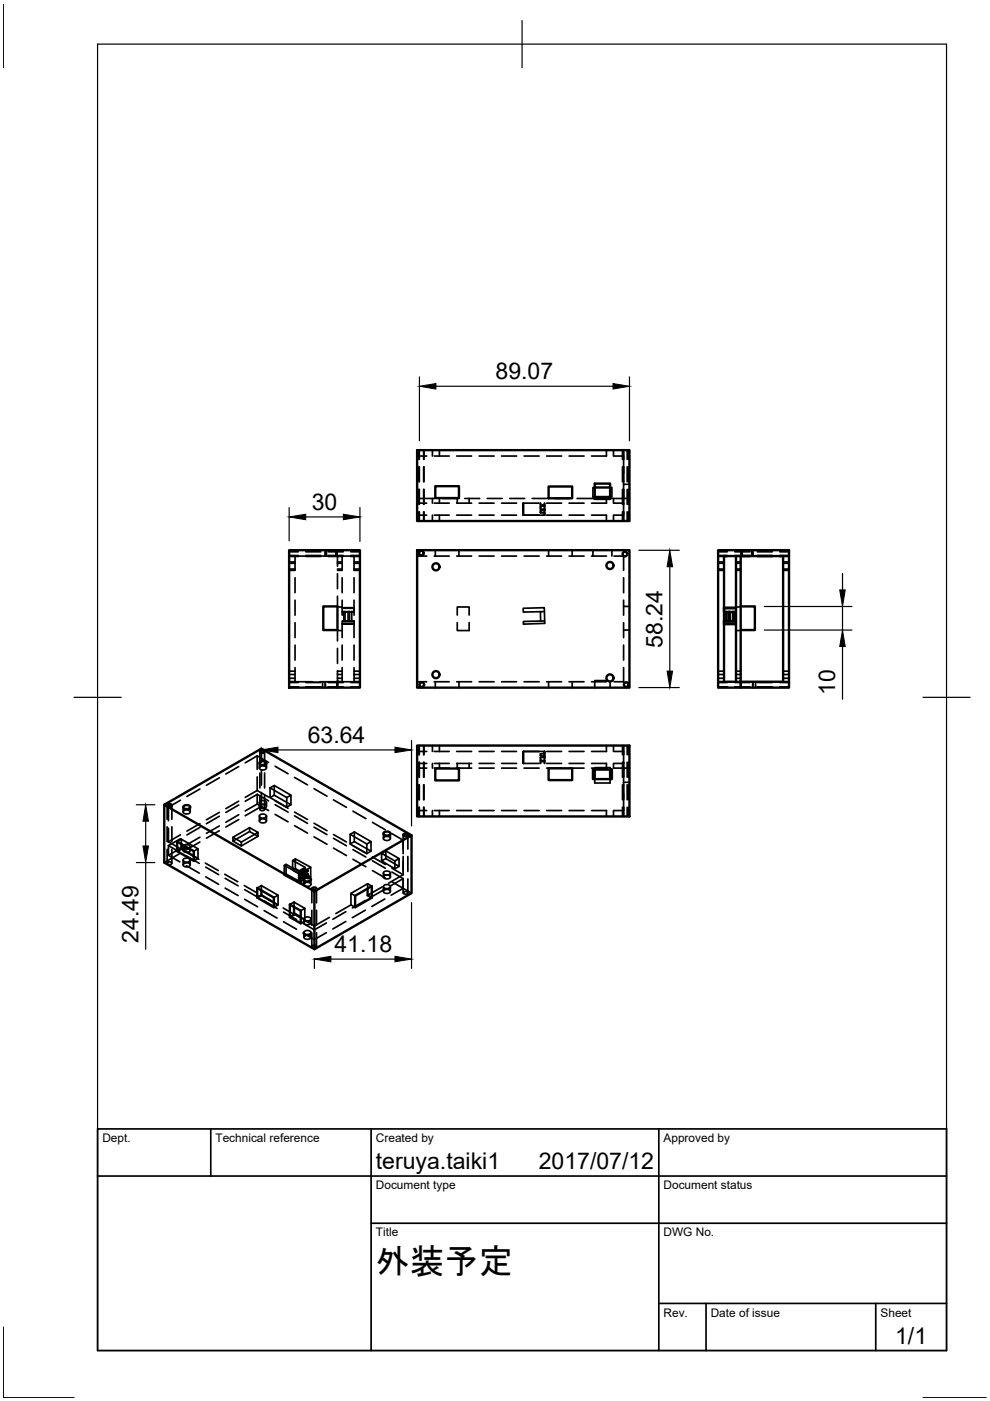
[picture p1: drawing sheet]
<svg xmlns="http://www.w3.org/2000/svg" width="210mm" height="297mm" viewBox="0 0 210 297" stroke-linecap="round" stroke-linejoin="round" font-family="sans-serif">
<g fill="none" stroke="#000" stroke-width=".36">
<path d="M88.4 96.7h2.1M88.8 95.4v2M88.8 99v3.2M88.9 95.4v2M88.9 99v3.2M89.8 95.4v2M89.8 99v3.2M89.9 95.4v2M89.9 99v3.2M91.7 95.4v1.3M92.1 96.7h3.1M93.2 95.4v1.3"/>
<path d="M96.8 96.7h3.2M101.6 96.7h3.2M106.3 96.7h3.2M111.1 96.7h3.2M115.9 96.7h3.2M120.7 96.7h3.1M128.6 95.4v1.3h-3.2M130.1 95.4v1.3M130.2 96.7h2v3.7M132 95.4v2M132 99v3.2M132.3 95.4v2"/>
<path d="M132.3 99v3.2M133 95.4v2M133 99v3.2M133.3 95.4v2M133.3 99v3.2M61.3 119.1h1.3M61.3 119.4h1.3M61.3 117h2M61.3 118h2M61.3 116.8h2M61.3 117.8h2M64.8 117h3.2"/>
<path d="M64.8 118h3.2M64.8 116.8h3.2M64.8 117.8h3.2M66.3 117.9h-3.7v3h-1.3M67.8 117.9h3.8v2.2M68.9 116.6v1.3M69 116.6v1.3M69.2 116.6v1.3M69.6 117h3.2M69.6 118h3.2M69.6 116.8h3.2M69.6 117.8h3.2"/>
<path d="M71.2 116.6v1.3M71.4 116.6v1.3M71.5 116.6v1.3M71.6 119.1h.9M71.6 119.4h.9M74.4 117h1.9M74.4 118h1.9M74.4 116.8h1.9M74.4 117.8h1.9M75.1 119.1h1.2M75.1 119.4h1.2M88.4 117.9h2.1"/>
<path d="M88.4 105.7h3.8M88.4 106.7h2.1M88.4 109.2h2.1M88.8 103.8v3.1M88.8 108.5v2M88.9 103.8v3.1M88.9 108.5v2M89.8 103.8v3.1M89.8 108.5v2M89.9 103.8v3.1M89.9 108.5v2M91.7 105.7v1"/>
<path d="M91.7 109.2v1.3M92.1 117.9h3.1M92.1 106.7h3.1M92.1 109.2h3.1M92.3 116.6v1.3M93.2 105.7v1M93.2 109.2v1.3M93.8 105.7h3.2v1M96.8 117.9h3.2M96.8 106.7h3.2M96.8 109.2h3.2M97.3 116.6v1.3"/>
<path d="M98.5 105.7h3.2M99.5 105.7v1M101.6 117.9h3.2M101.6 106.7h3.2M101.6 109.2h3.2M103.3 105.7h3.2M106.3 117.9h3.2M106.3 106.7h3.2M106.3 109.2h3.2M108.1 105.7h3.1M110.9 106.7v2.5zM111 106.7v2.5z"/>
<path d="M111.1 117.9h3.2M111.1 106.7h3.2M111.1 109.2h3.2M112.8 105.7h3.2M114.6 108.7h.9l-.1 .5M114.6 108.3v.4zM114.6 108h.9l-.1 .3h-.8M114.6 107.3v.7zM114.6 106.7v.4h.9l-.1 .2h-.8M115.4 106.7v2.5M115.5 106.7v2.5h-4.5M115.9 117.9h3.2"/>
<path d="M115.9 106.7h3.2M115.9 109.2h3.2M116.3 116.6v1.3M117.6 105.7h3.2M120.7 117.9h3.1M120.7 106.7h3.1M120.7 109.2h3.1M121.3 116.6v1.3M122.4 105.7h3.7M125.4 117.9h3.2M125.4 109.2h3.2v1.3M125.7 116.6v1.3"/>
<path d="M126.1 103.4h-.4v2h.4M128.6 105.7v1h-3.2M129.4 105.7h4.1M129.4 103.4h.3v2h-.3M129.7 116.6v1.3M130.1 105.7v1M130.1 109.2v1.3M130.2 106.7h2v2.5h-2M130.2 117.9h2v3M132 103.8v3.1M132 108.5v2M132.2 102v3.7"/>
<path d="M132.2 102.7h1.3M132.3 103.8v3.1M132.3 108.5v2M133 103.8v3.1M133 108.5v2M133.3 103.8v3.1M133.3 108.5v2M152.3 119.1h1.2M152.3 119.4h1.2M152.3 117h1.9M152.3 118h1.9M152.3 116.8h1.9"/>
<path d="M152.3 117.8h1.9M155.8 117h3.2M155.8 118h3.2M155.8 116.8h3.2M155.8 117.8h3.2M156 119.1h1M156 119.4h1M157.1 116.6v1.3M157.4 116.6v1.3M159.4 116.6v1.3M159.6 116.6v1.3M160.6 117h3.2"/>
<path d="M160.6 118h3.2M160.6 116.8h3.2M160.6 117.8h3.2M165.3 117h2M165.3 118h2M165.3 116.8h2M165.3 117.8h2M166 119.1h1.3M166 119.4h1.3M61.3 120.7h1.3M62.6 122.5v3.2M62.6 127.3v3.1"/>
<path d="M62.6 132v3.2M62.6 136.8v3.2M71.6 120.9h.9v-3h2.6v3h1.2M71.6 121.6v3.2M71.6 126.4v2.2M71.6 133.6v2.3M71.6 137.5v3.2M71.6 128.7h.9M71.6 133.7h.9M71.6 120.7h.9M72.5 128.8h2.6v.9h-.5v2h-.5M72.5 131.7h.4v-2h.3v2"/>
<path d="M72.5 129.7h.4M72.5 132.2h2.6M72.5 129h2.6M72.5 131.8h2.6M72.5 122.5v3.2M72.5 127.3v3.1M72.5 132v3.2M72.5 136.8v3.2M72.9 131.7h1.2M73.2 129.7h.6M73.8 131.7v-2h.3v2M74.1 129.7h.5"/>
<path d="M74.6 131.7h.5v.6h-2.6M75.1 129.7l-2.6 .1M75.1 122.5v3.2M75.1 127.3v3.1M75.1 132v3.2M75.1 136.8v3.2M75.1 120.7h1.2M97 132v1.7h2.5v-1.7M97 130.4v-1.7h2.5v1.7M114.6 129.7l-3.7 .1v-.8l4.5-.2 .1 3.4-4.5 .1v-.5l3.6-.1M115.4 129.7h-.8v2M115.5 131.7h-.9"/>
<path d="M132.2 128.6h1.3M132.2 133.6h1.3M132.2 122.5v3.2M132.2 127.3v3.1M132.2 132v3.2M132.2 136.8v3.2M152.3 120.7h1.2M152.3 120.9h1.2M153.5 132.2h2.5M153.5 129.7l.5 .1M154 129.7l.5 .1M154.5 129.7l.3 .1"/>
<path d="M154.8 129.7l.6 .1M155.4 129.7l.3 .1M155.7 129.7h.3M156 128.7h1M156 133.7h1M156 120.7h1M156 120.9h1M166 120.7h1.3M166 120.9h1.3M55.1 159.3v3M55.4 158.7v3M56.1 159.3v3"/>
<path d="M61.3 144.5h1.3M61.3 143h1.3M61.3 142.3h1.3M61.3 143.8h1.3M61.3 144.7h2M61.3 145.6h2M61.3 145.7h2M62.6 141.5v3h3.7M64.8 144.7h3.2M64.8 145.6h3.2M64.8 145.7h3.2M68.4 144.5v1.3"/>
<path d="M68.9 144.5v1.3M69 144.5v1.3M69.6 144.7h3.2M69.6 145.6h3.2M69.6 145.7h3.2M71.4 144.5v1.3M71.5 144.5v1.3M71.6 144.3v1.5M71.6 142.2v2.3h-3.8M71.6 144.5h.9M71.6 143h.9M71.6 142.3h.9"/>
<path d="M71.6 143.8h.9M72.5 141.5v3h2.6v-3M74.4 144.7h1.9M74.4 145.6h1.9M74.4 145.7h1.9M75.1 144.5h1.2M75.1 143h1.2M75.1 142.3h1.2M75.1 143.8h1.2M88.4 144.5h2.1M88.4 159.3h2.1M88.8 158.1v1.9"/>
<path d="M88.9 158.1v1.9M89.8 158.1v1.9M89.9 158.1v1.9M91.7 158.1v1.2M92.1 144.5h3.1M92.1 159.3h3.1M92.3 144.5v1.3M93.2 158.1v1.2M96.8 144.5h3.2M96.8 159.3h3.2M97.3 144.5v1.3M101.6 144.5h3.2"/>
<path d="M101.6 159.3h3.2M106.3 144.5h3.2M106.3 159.3h3.2M110.9 159.3v2.6v-2.6h4.5M111 159.3v2.6v-2.6M111.1 144.5h3.2M111.1 159.3h3.2M115.4 159.8v-.5v2.6M115.5 159.8h-.9v.5h.9l-.1 .3h-.8v.6h.9l-.1 .3h-.8v.4M115.5 159.8l-.1-.5 .1 2.6M115.9 144.5h3.2M115.9 159.3h3.2"/>
<path d="M116.3 144.5v1.3M120.7 144.5h3.1M120.7 159.3h3.1M121.3 144.5v1.3M125.4 144.5h3.2M128.6 158.1v1.2h-3.2M128.8 144.3h-2.7v1.5M129.4 144.5v1.3M130.1 158.1v1.2M130.2 159.3h2v2.6h-2M132 158.1v1.9M132.2 141.5v3h-2"/>
<path d="M132.3 158.1v1.9M133 158.1v1.9M133.3 158.1v1.9M152.3 144.5h1.2M152.3 143h1.2M152.3 142.3h1.2M152.3 143.8h1.2M152.3 144.7h1.9M152.3 145.6h1.9M152.3 145.7h1.9M155.8 144.7h3.2M155.8 145.6h3.2"/>
<path d="M155.8 145.7h3.2M156 144.5h1M156 143h1M156 142.3h1M156 143.8h1M157 144.3l-.1 1.5M157.1 144.5v1.3M159.6 144.5v1.3M160.2 144.5v1.3M160.6 144.7h3.2M160.6 145.6h3.2M160.6 145.7h3.2"/>
<path d="M165.3 144.7h2M165.3 145.6h2M165.3 145.7h2M166 144.5h1.3M166 143h1.3M166 142.3h1.3M166 143.8h1.3M35.4 170.8v2.9M35.4 175.3v3.2M35.7 179.3v2l2.4 1.4M35.7 178.5l2.3 1.3M35.7 179.3l2.4 1.4"/>
<path d="M35.7 175.6v2.9M36.4 170.8v2.9M36.4 175.3v3.2M38.3 177l-2.6 1.5M38.3 177.8l-2.6 1.5M38.3 169.7l-2.6 1.4v2.9M38.3 179.9l-2.6 1.4M38.4 177.9l3.6 2.1-.9 .5M38.4 177.9v1M38.4 177.9l-.8 .5M38.8 171.1v1M38.8 179.5v.8"/>
<path d="M39 179.2l.6-.2a.48 .48 0 0 1 .5 .2 .48 .48 0 0 1 .1 .5l-.2 .1M39 171.9l.7-.2a.46 .46 0 0 1 .6 .5 .46 .46 0 0 1-.6 .4h-.2a.46 .46 0 0 1-.5-.1 .46 .46 0 0 1 0-.6zM39.3 179.9a.45 .45 0 0 0-.5 .5 .45 .45 0 0 0 .7 .3h.2a.45 .45 0 0 0 .6-.3 .45 .45 0 0 0-.5-.5M40.3 171.1v1M40.3 179.5v.8M42 180v2M42.4 174.6l-2.8 1.6M42.4 175.4l-2.8 1.6M42.4 167.3l-2.8 1.6M42.4 177.5l-2.8 1.6M42.4 178.5l-2.8 1.6M46.5 172.2l-2.7 1.6"/>
<path d="M46.5 173.1l-2.7 1.5M46.5 164.9l-2.7 1.6M46.5 175.1l-2.7 1.6M46.5 176.1l-2.7 1.6M49.4 177.5l3.5-2 1.8 1-3.5 2zM49.4 178.3l1.8 1.1v-.9M50.6 169.9l-2.7 1.6M50.6 170.7l-2.7 1.6M50.6 162.5l-2.7 1.6M50.6 172.7l-2.7 1.6M50.6 173.8l-2.7 1.5M52.9 175.5v.8l1.8 1v-.8"/>
<path d="M52.9 176.3l-3.5 2v-.8M54.5 168.4v2.1l2.4 1.4M54.5 167.6l2.4 1.4M54.5 167.6l-2.5 1.5M54.5 168.4l-2.5 1.5M54.5 168.4l2.4 1.4M54.5 160.3l2.4 1.3M54.5 160.3v2.8M54.5 164.7v2.9M54.5 160.3l-2.5 1.4M54.5 170.5l-2.5 1.4M54.7 177.3l-3.5 2.1"/>
<path d="M55 161.8v1M55 170.2v.8M55 173v1.1M55 170a.86 .86 0 0 1 1.5 .2 .86 .86 0 0 1-1.5-.1zM55 172.9a.86 .86 0 0 1 1.5 .2 .81 .81 0 0 1-.8 .4 .81 .81 0 0 1-.7-.6zM55.1 162.6a.8 .8 0 0 1 .8-.2 .8 .8 0 0 1 .6 .5 .85 .85 0 0 1-1.5-.2zM55.1 163.9v3.2M55.1 168.7v2.9M55.1 173.8l.8-.2a.47 .47 0 0 1 .6 .5 .47 .47 0 0 1-.7 .4h-.3a.4 .4 0 0 1-.4-.2 .4 .4 0 0 1 0-.5zM55.1 170.7l.6-.2a.49 .49 0 0 1 .6 .1 .49 .49 0 0 1 .1 .6l-.9 .2a.41 .41 0 0 1-.4-.2 .41 .41 0 0 1 0-.5zM55.2 171.4a.45 .45 0 0 1 .5-.1 .45 .45 0 0 1 .3 .5 .45 .45 0 0 1-.6 .1 .45 .45 0 0 1-.2-.5zM55.4 163.3v3.2"/>
<path d="M55.4 168v3l-3.4 2M56.1 163.9v3.2M56.1 168.7v2.9M56.5 161.8v1M56.5 170.2v.8M56.5 173v1.1M57.3 167l.9-.5v2.1l-.9 .5zM57.3 167l3.5 2.1M58.2 166.5l3.5 2.1-.9 .5M58.2 168.6l3.5 2M58.3 169.8l2.8 1.6M58.3 170.6l2.8 1.6"/>
<path d="M58.3 172.7l2.8 1.5M58.3 162.5l2.8 1.5M60.8 169.1v2M61.7 168.6v2l-.9 .5-3.5-2M62.4 172.2l2.8 1.6M62.4 173l2.8 1.6M62.4 175l2.8 1.6M62.4 164.8l2.8 1.6M66.6 174.5l2.7 1.6M66.6 175.4l2.7 1.6M66.6 177.4l2.7 1.6M66.6 167.2l2.7 1.6"/>
<path d="M70.7 176.9l2.8 1.6M70.7 177.7l2.8 1.6M70.7 179.8l2.8 1.6M70.7 169.6l2.8 1.6M74.2 176.9l.9-.5 3.6 2-.9 .5zM74.2 176.9v2l.9-.5 3.6 2.1M74.2 178.9l3.6 2.1M74.8 179.3l2.8 1.6M74.8 172l2.8 1.6M75.1 176.4v2M77.8 178.9v2.1M78.7 178.4v2.1l-.9 .5"/>
<path d="M79 174.3l2.7 1.6M81.3 176.7v1.1M81.3 177.6a.81 .81 0 0 1 .8-.3 .81 .81 0 0 1 .6 .6 .86 .86 0 0 1-1.4-.2zM82.8 176.7v1.1M83.1 176.7l2.4 1.4M85.5 177v4M86.5 177v3M88.4 162.9h2.1M88.4 161.9h2.1M88.4 171.9h2.1M88.8 161.6v3.2M88.8 166.4v3.2"/>
<path d="M88.8 171.2v1.9M88.9 161.6v3.2M88.9 166.4v3.2M88.9 171.2v1.9M89.8 161.6v3.2M89.8 166.4v3.2M89.8 171.2v1.9M89.9 161.6v3.2M89.9 166.4v3.2M89.9 171.2v1.9M91.7 161.9v1M91.7 171.9v1.2"/>
<path d="M92.1 162.9h3.1M92.1 161.9h3.1M92.1 171.9h3.1M93.2 161.9v1M93.2 171.9v1.2M96.8 162.9h3.2M96.8 161.9h3.2M96.8 171.9h3.2M97 161.9v1M99.5 161.9v1M101.6 162.9h3.2M101.6 161.9h3.2"/>
<path d="M101.6 171.9h3.2M106.3 162.9h3.2M106.3 161.9h3.2M106.3 171.9h3.2M111.1 162.9h3.2M111.1 161.9h3.2M111.1 171.9h3.2M115.9 162.9h3.2M115.9 161.9h3.2M115.9 171.9h3.2M120.7 162.9h3.1M120.7 161.9h3.1"/>
<path d="M120.7 171.9h3.1M125.4 161.9h3.2v1h-3.2M125.4 171.9h3.2v1.2M126.1 165.2v.8h3.3v-.8M128.8 162.9l-2.7-.1v.4M128.8 162.8h.6v.4M130.1 161.9v1M130.1 171.9v1.2M130.2 162.9h3.3M132 161.6v3.2M132 166.4v3.2M132 171.2v1.9"/>
<path d="M132.2 162.9v3.7M132.2 168.1v3.8h-2M132.2 165.9h1.3M132.3 161.6v3.2M132.3 166.4v3.2M132.3 171.2v1.9M133 161.6v3.2M133 166.4v3.2M133 171.2v1.9M133.3 161.6v3.2M133.3 166.4v3.2M133.3 171.2v1.9"/>
<path d="M35.4 180.1v2.9M35.5 182.9a.45 .45 0 0 1 .5-.2 .45 .45 0 0 1 .3 .5l-.6 .1-.2-.2zM36.4 180.1v2.9M38.3 180.9l-3.5 2M38.8 182.4v1M38.9 182.1l.9-.2a.44 .44 0 0 1 .5 .5 .44 .44 0 0 1-.6 .4h-.2a.46 .46 0 0 1-.5-.2 .46 .46 0 0 1-.1-.5zM39 183.1l.7-.2a.47 .47 0 0 1 .6 .5 .47 .47 0 0 1-.6 .4h-.3a.4 .4 0 0 1-.5-.2 .4 .4 0 0 1 .1-.5zM39.4 180.6l2.7 1.6M39.5 181.5l2.8 1.5M39.5 183.5l2.8 1.6M40.3 182.4v1M41.1 181.5l.9 .5"/>
<path d="M42 182l-.9 .5M43.5 183l2.8 1.6M43.6 183.9l2.8 1.5M43.6 185.9l2.8 1.6M47.7 185.4l2.7 1.5M47.7 186.2l2.8 1.6M47.7 188.3l2.8 1.6M51.8 187.7l2.7 1.6M51.9 188.6l2.7 1.6M51.9 190.7l2.7 1.6M55.4 187.8l3.6 2-.9 .5M55.4 187.8l-.9 .5"/>
<path d="M55.4 187.8v1M55.9 190.1l2.8 1.6M56 191l2.7 1.6M56 193.1l2.7 1.5M58.1 191.3l.9 .6M59 189.8v2.1l-.9 .5M60 192.5l2.3 1.3M60.1 193.4l2.8 1.6M60.1 195.4l2.8 1.6M60.3 185.5l.3-.2 3.3 1.8-.3 .2zM60.3 183.5l3.3 1.8M60.6 183.3l-.3 .2v2"/>
<path d="M62 182.4l.6-.3v2.1l3.3 1.7M62 184.5l3.3 1.8M62.3 191.3l2.3 1.3-.8 .5M62.3 191.3v1M62.3 191.3l-.8 .5M62.6 182.1l3.3 1.8M63.3 186.4l1.4-.9 .6 .4-1.4 .8zM63.3 185.8l1.4-.9 .6 .4-1.4 .8zM63.3 185l1.4-.8 .6 .3-1.4 .9zM63.3 184.7l-2.7-1.4v2M63.8 194.5l.6 .3M63.8 194.5l.6 .4"/>
<path d="M63.9 185.4v.2M63.9 186.1v.2M63.9 186.7v.4M64.4 194.8l.3 .4M64.4 194.8a.83 .83 0 0 1 .8-.4 .83 .83 0 0 1 .7 .5l-.6 .4-.6-.1M64.4 186.5v1M64.4 194.8v.8M64.4 197.7v1M64.5 197.6a.84 .84 0 0 1 1.4 .2 .8 .8 0 0 1-.8 .4 .8 .8 0 0 1-.6-.6zM64.5 187.3a.82 .82 0 0 1 1.4 .3 .85 .85 0 0 1-1.5-.2zM64.5 198.6a.82 .82 0 0 1 1.4 .3 .86 .86 0 0 1-1.5-.3zM64.5 195.5a.81 .81 0 0 1 .8-.3 .81 .81 0 0 1 .6 .6 .86 .86 0 0 1-1.5-.2z"/>
<path d="M64.6 192.6l.1 2.6M64.7 195.2l-.9 .6M64.7 185.5v-.3l-1.4 .8v.4M64.7 185.2l.6 .3-1.4 .8-.6-.3M64.7 184.9v-.5l-1.4 .8v.6M64.7 184.4l.6 .3-1.4 .9-.6-.4M64.7 184.2v-.3l-1.4 .8v.3M64.7 183.9l-2.7-1.5v2.1l.6-.3M65.3 185.9v.4l.6-.4v-2l-2.3 1.4v2M65.3 184.5v.2M65.3 185.3v.2M65.9 186.5v1"/>
<path d="M65.9 194.8v.8M65.9 197.7v1M66.1 188.4v3M66.1 193v3.2M66.1 197.8v2.9M67.1 188.4v3M67.1 193v3.2M67.1 197.8v2.9M69.2 195.7l-2.5 1.4-2.5-1.3M69.2 197.7l-2.5 1.5-2.5-1.4M69.8 194.5l-3.1 1.8-2.1-1.1M73.3 193.3l-2.7 1.6"/>
<path d="M73.3 195.4l-2.7 1.6M74.4 191.9l-3.2 1.8M74.4 191.9l.9 .5M74.8 180.1l2.8 1.6M74.8 182.2l2.8 1.6M75.3 189.9l-.9-.5v2.5M77.5 190.9l-2.8 1.6M77.5 193l-2.8 1.6M77.9 187.4v1M78.8 187.9l-.9-.5-3.5 2M79 181.7l2.7 1.6M79 182.5l2.7 1.6"/>
<path d="M79 184.6l2.7 1.6M80.9 180.9v1.6l.9-.5v-1.6l-.9 .5 2.8 1.6M81 188l-3.1 1.8M81.3 185.1v.8M81.3 188v1M81.3 188.8a.82 .82 0 0 1 1.4 .3 .85 .85 0 0 1-1.4-.2zM81.3 185.8a.8 .8 0 0 1 .8-.3 .8 .8 0 0 1 .6 .6 .86 .86 0 0 1-1.4-.3zM81.4 184.9l.7-.2a.46 .46 0 0 1 .7 .3 .46 .46 0 0 1-.6 .5h-.4a.4 .4 0 0 1-.4-.2 .4 .4 0 0 1 0-.4zM81.4 187.8l.7-.3a.48 .48 0 0 1 .7 .5 .48 .48 0 0 1-.8 .4 .51 .51 0 0 1-.5-.1 .51 .51 0 0 1-.1-.5zM81.6 188.5l-2.8 1.6M81.6 190.6l-2.8 1.6M81.8 180.4l2.8 1.6-.9 .5v1.7"/>
<path d="M81.8 182l2.8 1.7M82.8 185.1v.8M82.8 188v1M83.1 184.1l2.4 1.4M83.1 184.9l2.4 1.4M83.1 186.9l2.4 1.4M84.6 182v1.7l-.9 .5-2.8-1.7M85.5 185.5l-3.1 1.7M85.5 181.6v3.9M85.5 186.3v3M85.5 186.3l-2.6 1.4M85.5 188.3l-2.6 1.5"/>
<path d="M85.5 188.3l1.8 1.1M85.5 189.2a.48 .48 0 0 1 .6-.2 .48 .48 0 0 1 .3 .4 .51 .51 0 0 1-.5 .2 .51 .51 0 0 1-.4-.4zM86.5 181.6v3.2M86.5 186.4v2.9M66.2 200.5a.49 .49 0 0 1 .5-.1 .49 .49 0 0 1 .4 .5 .52 .52 0 0 1-.6 .1 .52 .52 0 0 1-.3-.4z"/>
</g>
<g fill="none" stroke="#000" stroke-width=".51">
<path d="M88.4 95.4h45.1v15.1h-45.1zM61.3 116.6h15v29.2h-15zM88.4 116.6h45.1v29.2h-45.1zM92.3 103.1h5v2.5h-5zM116.3 103.1h5v2.5h-5zM126.1 105.7l2.7 .1M126.1 102.5h3.3v3.3h-3.3zM126.1 103.4h3.3M126.1 105.4h3.3M128.8 105.7h.6M152.3 116.6h15v29.2h-15zM153.5 117.9h2.5v26.6h-2.5z"/>
<path d="M157 117.9h9v26.6h-9zM68.5 128.6h3.1v5h-3.1zM153.5 129v.8h2.5M153.5 131.8h2.5M154 131.7h-.5v.6h2.5M154 129.8v1.9M154.5 129.8v1.9h-.5M154.5 131.7h.3M154.8 129.8v1.9M155.4 129.8v1.9h-.6M155.4 131.7h.6M155.7 129.8v1.9"/>
<path d="M156 128.8h-2.5v.2h2.5M157 128.6h3v5h-3M55.2 159.1h.5l.4 .3-.6 .2-.4-.2zM88.4 158.1h45.1v15h-45.1zM34.8 170.6l20.6-11.9 31.9 18.4M35.6 170.6l.5-.1 .3 .3-.6 .2-.3-.2zM38.4 180l-.8 .5v-2.1l3.5 2.1v2l-3.5-2M38.4 178.9v1.1M38.4 180l2.7 1.5M39 179.2l-.1 .2a.82 .82 0 0 0 1.1 .4M39.1 170.8l.5-.1a.58 .58 0 0 1 .7 .5l-.7 .4a.58 .58 0 0 1-.7-.6zM39.3 179.9h.5"/>
<path d="M55.2 161.5l.5-.1a.58 .58 0 0 1 .8 .5l-.8 .3a.58 .58 0 0 1-.7-.5zM81.5 176.4l.5-.1a.58 .58 0 0 1 .8 .5l-.8 .4a.58 .58 0 0 1-.7-.6zM85.6 176.8h.5l.4 .3-.7 .2-.3-.2zM92.3 162.9h5v2.6h-5zM116.3 162.9h5v2.5h-5zM125.7 163.2h4v2h-4zM126.1 163.2v2M129.4 163.2v2M55.4 189.8l-.9 .5v-2l3.6 2v2.1l-3.6-2.1M55.4 188.8v1M55.4 189.8l2.7 1.5M62.3 192.3v1.5h.2l-1 .6v-2.6l2.3 1.3v2.7l-2.3-1.4"/>
<path d="M62.5 193.7l1.3 .8M62.5 193.8l1.3 .7M64.7 186.2l.5-.2a.58 .58 0 0 1 .7 .6l-.7 .3a.58 .58 0 0 1-.7-.5zM66.3 188.2h.5l.3 .3-.6 .2-.4-.2zM66.7 189l20.6-11.9v12.3l-20.6 11.9zM66.7 189l-31.9-18.4v12.3l31.9 18.4M77.9 188.4v1.4l.9 .5-3.5 2.1v-2.5l3.5-2v2.4"/>
<circle cx="89.3" cy="117.3" r=".5"/>
<circle cx="129.3" cy="119.9" r=".75"/>
<circle cx="132.5" cy="117.5" r=".5"/>
<circle cx="92.4" cy="120.2" r=".75"/>
<circle cx="89.4" cy="145.2" r=".5"/>
<circle cx="92.4" cy="143" r=".75"/>
<circle cx="129.3" cy="143.7" r=".75"/>
<circle cx="132.8" cy="145.2" r=".5"/>
</g>
<!-- layer: Border -->
<path d="M.7 1v13.4M20.7 9.4h180v276.9h-180zM110.7 4.4v10M15.7 147.8h10M195.7 147.8h10M.7 281.3v15h15M195.7 296.3h13.4" fill="none" stroke="#000" stroke-width=".25"/>
<!-- layer: TitleBlock -->
<path d="M20.7 239.4h180v46.9h-180zM44.7 239.4v9.9M78.7 239.4v46.9M139.7 239.4v46.9M20.7 249.3h180M78.7 259.4h122M139.7 276.4h61M149.7 276.4v9.9M185.7 276.4v9.9" fill="none" stroke="#000" stroke-width=".36"/>
<!-- layer: Dimensions -->
<g fill="none" stroke="#000" stroke-width=".25">
<path d="M88.9 79.9v13.6M133.5 79.9v13.6M92.4 81.9h37.6M61.3 107.6v7.1M64.8 109.6h8M76.3 107.6v7.2M135.5 116.7h8.5M142 120.2v22.1M162 128.6h18.6M162 133.6h18.6M178.6 121.6v3.5M178.6 128.6v5"/>
<path d="M178.6 137.1v11.2M58.9 159h24.8M87.3 157v18.1M135.5 145.8h8.5M28.9 170.6h3.9M30.9 174.1v5.3M55.4 160.7v.3M28.9 182.9h3.9M30.9 182.9v18.4M87.3 191.4v13.9M66.7 203.2v2.1M70.2 203.3h13.5"/>
</g>
<g fill="#000" stroke="#000" stroke-width=".21">
<path d="M88.9 81.9l3.5-.6v1.2zM130 81.3l3.5 .6-3.5 .6zM61.3 109.6l3.5-.6v1.2zM72.8 109l3.5 .6-3.5 .6zM142 116.7l.6 3.5h-1.2zM178 125.1h1.2l-.6 3.5zM178.6 133.6l.6 3.5h-1.2zM55.4 159l3.5-.6v1.2zM83.7 158.4l3.6 .6-3.6 .6zM141.4 142.3h1.2l-.6 3.5zM30.9 170.6l.6 3.5h-1.2zM30.3 179.4h1.2l-.6 3.5z"/>
<path d="M66.7 203.3l3.5-.5v1.1zM83.7 202.8l3.6 .5-3.6 .6z"/>
</g>
<text font-size="7.3" x="79.7" y="269.9">外装予定モデル</text>
<g font-size="4.9">
<text x="105.1" y="80.3">89.07</text>
<text x="66.1" y="108.1">30</text>
<text x="140.5" y="137.3" transform="rotate(-90 140.5 137.3)">58.24</text>
<text x="177.1" y="147.3" transform="rotate(-90 177.1 147.3)">10</text>
<text x="65.2" y="157.4">63.64</text>
<text x="29.3" y="199.9" transform="rotate(-90 29.3 199.9)">24.49</text>
<text x="70.9" y="201.8">41.18</text>
<text x="79.7" y="247.8">teruya.taiki1</text>
<text x="114.2" y="247.8">2017/07/12</text>
<text x="189.8" y="285">1/1</text>
</g>
<g font-size="2.5">
<text x="21.7" y="242.1">Dept.</text>
<text x="45.7" y="242.1">Technical reference</text>
<text x="79.7" y="242.1">Created by</text>
<text x="140.7" y="242.1">Approved by</text>
<text x="79.7" y="252.1">Document type</text>
<text x="140.7" y="252.1">Document status</text>
<text x="79.7" y="262.1">Title</text>
<text x="140.7" y="262.1">DWG No.</text>
<text x="140.7" y="279.1">Rev.</text>
<text x="150.7" y="279.1">Date of issue</text>
<text x="186.7" y="279.1">Sheet</text>
</g>
</svg>
